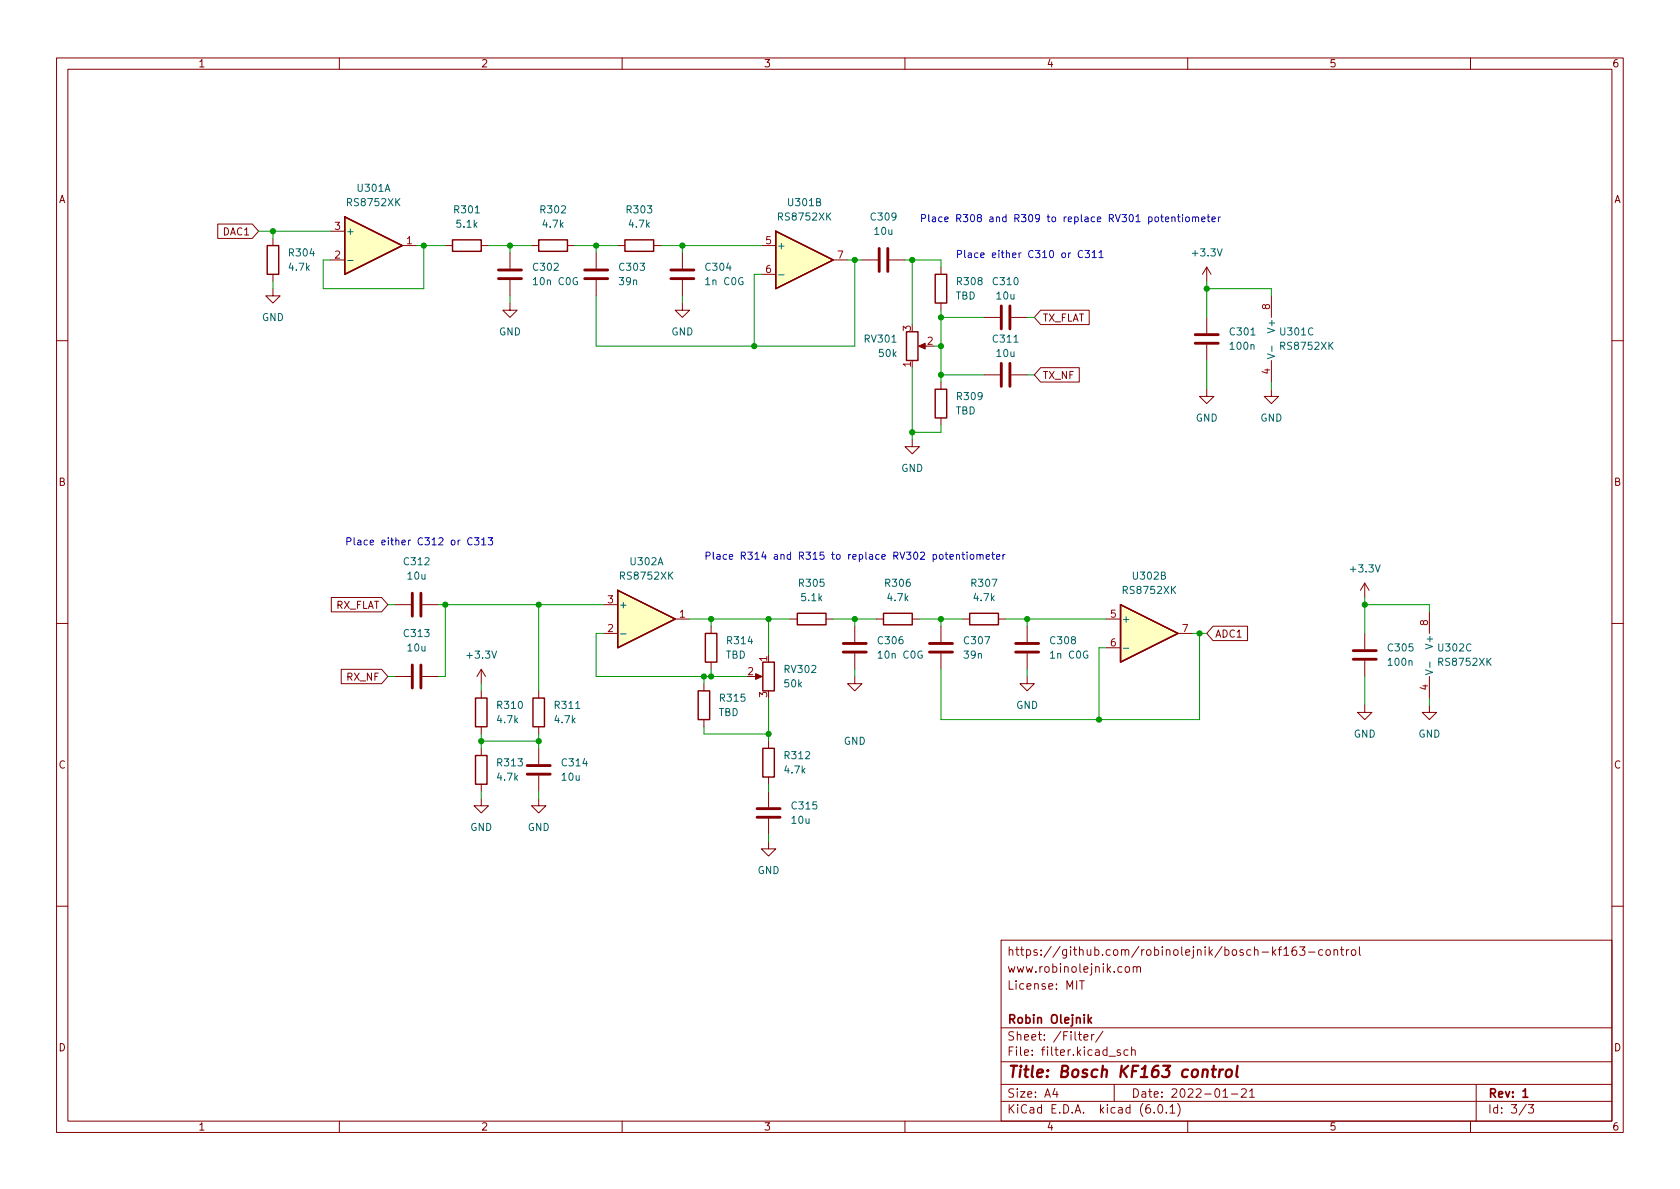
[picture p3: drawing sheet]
<svg xmlns="http://www.w3.org/2000/svg" width="297mm" height="210mm" viewBox="0 0 297 210" stroke-linecap="round" stroke-linejoin="round" font-family="sans-serif">
<g fill="none" stroke="#840000" stroke-width=".18">
<path d="M10 10.2h277v190.1h-277zM12 12.2h273v186.1h-273zM60 10.2v2M110 10.2v2M160 10.2v2M210 10.2v2M260 10.2v2M38.5 39.6h6.1l1.1 1.3-1.1 1.3h-6.1zM48.3 51v1.3h1.2l-1.2 1.3-1.3-1.3h1.3M48.3 42.2v1.2M48.3 48.5v1.3M58.4 46h2.6"/>
<path d="M58.4 40.9h2.6M71.1 43.4h2.6M78.7 43.4h1.3M85.1 43.4h1.3M90.2 53.6v1.3h1.2l-1.2 1.2-1.3-1.2h1.3M90.2 44.7v2.8M90.2 49.5v2.8M94 43.4h1.2M100.3 43.4h1.3M105.4 44.7v2.8M105.4 49.5v2.8M109.2 43.4h1.3"/>
<path d="M115.6 43.4h1.2M120.6 53.6v1.3h1.3l-1.3 1.2-1.2-1.2h1.2M120.6 44.7v2.8M120.6 49.5v2.8M134.6 43.4h2.6M134.6 48.5h2.6M147.3 46h2.6M152.4 46h2.8M157.2 46h2.8M166.4 47.2v1.3M166.4 53.6v1.3M174 56.1h2.8"/>
<path d="M178.8 56.1h2.8M184 54.9h8.6v2.5h-8.6l-1.1-1.3zM213.4 47.2l-.8 1.3M213.4 47.2v2.6M213.4 56.1v2.8M213.4 47.2l.7 1.3M224.8 52.3v3.8M10 60.2h2M161.3 77.7v1.3h1.3l-1.3 1.3-1.3-1.3h1.3M162.8 61.2h1M166.4 67.6v1.2M166.4 73.9v1.3"/>
<path d="M174 66.3h2.8M178.8 66.3h2.8M184 65h6.8v2.6h-6.8l-1.1-1.3zM213.4 68.8v1.3h1.2l-1.2 1.3-1.3-1.3h1.3M213.4 61v2.7M224.8 68.8v1.3h1.3l-1.3 1.3-1.3-1.3h1.3M224.8 63.7v3.9M285 60.2h2M10 110.2h2M58.6 105.7h8.9l1.1 1.2-1.1 1.3h-8.9zM60.3 118.4h7.2l1.1 1.2-1.1 1.3h-7.2zM69.8 119.6h2.8"/>
<path d="M69.8 106.9h2.8M74.7 119.6h2.8M74.7 106.9h2.8M85.1 118.4v2.5M85.1 118.4l-.8 1.2M85.1 118.4l.8 1.2M106.7 112h2.5M106.7 106.9h2.5M119.4 109.5h2.5M125.7 110.7v1.3M125.7 117.1v1.3M133.3 119.6h1.1"/>
<path d="M139.7 109.5h1.3M146 109.5h1.3M151.1 119.6v1.3h1.3l-1.3 1.3-1.2-1.3h1.2M151.1 110.7v2.8M151.1 115.6v2.8M154.9 109.5h1.3M161.3 109.5h1.3M166.4 110.7v2.8M166.4 115.6v2.8M170.2 109.5h1.2M176.5 109.5h1.3M181.6 119.6v1.3h1.3l-1.3 1.3-1.3-1.3h1.3"/>
<path d="M181.6 110.7v2.8M181.6 115.6v2.8M195.6 109.5h2.5M195.6 114.5h2.5M208.3 112h2.5M214.5 110.7h6.1v2.6h-6.1l-1.1-1.3zM241.3 103.1v2.6M241.3 112v2.8M241.3 116.8v2.8M241.3 103.1l-.8 1.3M241.3 103.1l.8 1.3M252.7 108.2v3.8"/>
<path d="M252.7 119.6v3.8M285 110.2h2M85.1 122.2v1.2M85.1 128.5v1.3M85.1 132.3v1.3M85.1 138.7v1.2M95.2 122.2v1.2M95.2 128.5v1.3M95.2 132.3v2.8M95.2 137.2v2.7M124.5 120.9v1.3M124.5 127.2v1.3"/>
<path d="M135.9 131.1v1.2M135.9 137.4v1.3M135.9 139.9v2.8M241.3 124.7v1.3h1.3l-1.3 1.2-1.3-1.2h1.3M252.7 124.7v1.3h1.3l-1.3 1.2-1.2-1.2h1.2M85.1 141.2v1.3h1.3l-1.3 1.3-1.3-1.3h1.3M95.2 141.2v1.3h1.3l-1.3 1.3-1.2-1.3h1.2M135.9 148.8v1.3h1.3l-1.3 1.3-1.3-1.3h1.3M135.9 144.8v2.8M10 160.2h2M177 166.3h108v32h-108zM190.9 173.4h.8"/>
<path d="M191.3 173.4v1.5M199.1 171l.3-.1 .3 .3v.4l-.3 .3h-.3l-.2-.3v-.4zM200.4 171.1l.2-.2 .3 .1 .1 .9M200.4 170.9v1M201 171.1l.2-.2 .4 .1v.9M225.1 168.4l.5 .5M225.6 167.9l-.6 .6M226 167.9h.6M226.6 167.4l-.4 .2v1.3M227 167.9l.4-.5v1.5M227 168.9h.9M229.1 167.4a.59 .59 0 0 0-.7 .7v.5l.2 .3h.4l.2-.1 .1-.5-.2-.2-.4-.1-.3 .3"/>
<path d="M229.8 167.4h.9l-.5 .6 .4 .1v.7l-.2 .1h-.4l-.2-.1M231.4 168.4h1.1M233.9 168l-.5-.1-.3 .3v.4l.2 .3h.6M234.6 168l.3-.1 .3 .3v.4l-.3 .3h-.3l-.2-.3v-.4zM235.9 168.1l.2-.2 .3 .1 .1 .9M235.9 167.9v1M237 167.9h.6M237.2 167.4v1.3l.4 .2M238.1 167.9v1M238.5 167.9l-.3 .1-.1 .2M239.1 168l.3-.1 .3 .3v.4l-.3 .3h-.3l-.2-.3v-.4zM240.4 167.4v1.3l.2 .2"/>
<path d="M285 160.2h2M60 198.3v2M110 198.3v2M160 198.3v2M177 194.8h108M177 191.8h108M177 187.8h108M177 181.8h108M186.5 192.5l-.4 1h1M186.9 193v1M190.6 182.9h.6M190.9 182.4v1.3l.3 .2"/>
<path d="M191.6 183.4l.8-.1-.1-.3-.4-.1-.3 .2 .1 .8h.6M193 182.9v1M193.4 182.9l-.3 .1-.1 .2M195 182.4l-1.3 1.9M196.1 186.8h1.1M197 191.8v3M198.1 185.7l-.4-.1-.2 .2 .1 .3 .5 .1v.4h-.6M199.4 185.7l-.4-.1-.3 .3v.4l.2 .3h.5M200.1 185.8l.2-.2 .3 .1 .1 .9M200.1 185.1v1.5M204.1 196.7v.1M204.9 195.4l.2-.1a.81 .81 0 0 1 .6 .7 .81 .81 0 0 1-.3 .8h-.2a.81 .81 0 0 1-.6-.6 .81 .81 0 0 1 .3-.8z"/>
<path d="M206.2 196.7v.1M206.9 195.8l.4-.5v1.5M206.9 196.8h.8M208.2 195.1a1.72 1.72 0 0 1 0 2.3M210 198.3v2M216.2 193l.4-.5v1.5M216.2 194h.9M217.7 193.5h1.2M219.5 192.7l.6-.2 .2 .2 .1 .3-1 1h1M220.9 193l.5-.5v1.5M220.9 194h.9M260 198.3v2"/>
<path d="M261 191.8v6.5M269.9 195.3l-1.3 1.9M270.2 195.3h1l-.6 .6 .5 .1v.7l-.2 .1h-.5l-.2-.1"/>
</g>
<path d="M192.4 179.4v1.5M193 179.9l-.6 .6M192.6 180.4l.4 .5M269.3 193l.4-.5v1.5M269.3 194h.8" fill="none" stroke="#840000" stroke-width=".3"/>
<path d="M214.3 189.1h.7M214.6 188.5l-.2 1.7 .1 .2 .3 .1M215.7 189.1l-.2 1.4M216.3 189.1l-.4 .1-.3 .3M216.9 189.3a.52 .52 0 0 1 .5-.2 .52 .52 0 0 1 .4 .4v.6a.55 .55 0 0 1-.6 .4 .55 .55 0 0 1-.5-.4zM218.8 188.5l-.2 1.7 .2 .3" fill="none" stroke="#840000" stroke-width=".4"/>
<g fill="none" stroke="#840000" stroke-width=".25">
<path d="M61 38.3l10.1 5.1-10.1 5.1zM47.2 43.4h2.1v5.1h-2.1zM80 42.4h5.1v2h-5.1zM95.2 42.4h5.1v2h-5.1zM110.5 42.4h5.1v2h-5.1zM137.2 40.9l10.1 5.1-10.1 5zM160.3 58.7h2v5h-2zM165.4 48.5h2v5.1h-2zM165.4 68.8h2v5.1h-2zM109.2 104.4l10.2 5.1-10.2 5zM124.7 112h2v5.1h-2zM134.9 117.1h2v5.1h-2z"/>
<path d="M141 108.5h5v2h-5zM156.2 108.5h5.1v2h-5.1zM171.4 108.5h5.1v2h-5.1zM198.1 106.9l10.2 5.1-10.2 5.1zM84.1 133.6h2v5.1h-2zM84.1 123.4h2v5.1h-2zM94.2 123.4h2.1v5.1h-2.1zM123.4 122.2h2.1v5h-2.1zM134.9 132.3h2v5.1h-2z"/>
</g>
<g fill="none" stroke="#840000" stroke-width=".51">
<path d="M88.1 49.3h4.1M88.1 47.7h4.1M103.4 49.3h4M103.4 47.7h4M118.6 49.3h4.1M118.6 47.7h4.1M155.4 43.9v4.1M157 43.9v4.1M177 54.1v4.1M178.6 54.1v4.1M211.3 59.2h4.1M177 64.3v4"/>
<path d="M178.6 64.3v4M211.3 60.7h4.1M72.9 104.9v4.1M72.9 117.6v4.1M74.4 104.9v4.1M74.4 117.6v4.1M149.1 115.3h4.1M149.1 113.8h4.1M164.3 115.3h4.1M164.3 113.8h4.1M179.6 115.3h4M179.6 113.8h4"/>
<path d="M239.3 116.6h4M239.3 115.1h4M93.2 136.9h4.1M93.2 135.4h4.1M133.9 144.5h4M133.9 143h4"/>
</g>
<g fill="#840000" stroke="#840000" stroke-width=".18">
<path d="M133.6 119.1l1.1 .5-1.1 .5z"/>
<path d="M162.4 61.2l1.2-.5v1z"/>
</g>
<g fill="#ffffc2" stroke="#ffffc2" stroke-width=".18">
<path d="M137.2 40.9l10.1 5.1-10.1 5z"/>
<path d="M109.2 104.4l10.2 5.1-10.2 5z"/>
<path d="M61 38.3l10.1 5.1-10.1 5.1z"/>
<path d="M198.1 106.9l10.2 5.1-10.2 5.1z"/>
</g>
<path d="M61.5 46.1h.9M137.7 48.6h.9M224.1 62.6l1.3 .4-1.3 .4M224.9 61.2v1M109.7 112.1h1M198.6 114.6h1M252 118.5l1.3 .4-1.3 .4M252.8 117.1v.9" fill="none" stroke="#006464" stroke-width=".18"/>
<g fill="none" stroke="#0000c2" stroke-width=".18">
<path d="M206.1 38.8l.6-.1-.1-.3h-.4l-.1 .1v.6h.5M207.2 38.5l.2-.1h.3l.1 .8M207.2 38.4v.8M208.2 38.4h.5M208.4 37.9v1.1l.3 .2M209.1 37.9v.2M209.1 38.4v.8M209.7 38.4h.3l.3 .2v.4l-.3 .2-.3-.1-.1-.1zM210.8 38.5l.2-.1h.3l.1 .8M210.8 38.4v.8M211.4 38.5l.2-.1h.3v.8M212.5 38.8l.6-.1-.1-.3h-.3l-.2 .1v.6h.5"/>
<path d="M213.4 38.4h.5M213.6 37.9v1.1l.3 .2M214.3 38.8l.6-.1-.1-.3h-.3l-.2 .1v.6h.5M215.4 38.4v.8M215.8 38.4l-.4 .2M191.4 44.4a.6 .6 0 0 0-.8 .4 .6 .6 0 0 0 .6 .8l.2-.2M191.8 44.3h.8l-.4 .5 .4 .1v.5l-.2 .2-.6-.2M193.1 44.7l.4-.4v1.3M193.1 45.6h.7M194.3 44.7l.4-.4v1.3M194.3 45.6h.8M83.5 95.2a.6 .6 0 0 0-.9 .4 .6 .6 0 0 0 .6 .8l.3-.2"/>
<path d="M83.9 95.1h.8l-.4 .5 .3 .1v.5l-.2 .2-.5-.2M85.2 95.5l.3-.4v1.3M85.2 96.4h.7M86.3 95.1h.8l-.4 .5 .3 .1v.5l-.1 .2-.6-.2M168 98.5l.6-.1-.1-.3h-.4l-.1 .1v.6h.5M169.1 98.2l.2-.1h.3l.1 .8M169.1 98.1v.8M170.1 98.1h.5M170.3 97.6v1.1l.3 .2M171 97.6v.1M171 98.1v.8M171.6 98.1h.3l.3 .2v.4l-.3 .2-.3-.1-.1-.1z"/>
<path d="M172.7 98.2l.2-.1h.3l.1 .8M172.7 98.1v.8M173.3 98.2l.2-.1h.3v.8M174.4 98.5l.6-.1-.1-.3h-.3l-.2 .1v.6h.5M175.3 98.1h.5M175.5 97.6v1.1l.3 .2M176.2 98.5l.6-.1-.1-.3h-.3l-.2 .1v.6h.5M177.3 98.1v.8M177.7 98.1l-.4 .2"/>
</g>
<g fill="none" stroke="#009600" stroke-width=".18">
<path d="M45.7 40.9h12.7M48.3 40.9v1.3M48.3 49.8v1.2M73.7 43.4h5M74.9 43.4v7.6h-17.8v-5h1.3M86.4 43.4h7.6M90.2 43.4v1.3M90.2 52.3v1.3M101.6 43.4h7.6M105.4 43.4v1.3M116.8 43.4h17.8M120.6 43.4v1.3"/>
<path d="M120.6 52.3v1.3M134.6 48.5h-1.3v12.7M149.9 46h2.5M151.1 46v15.2h-45.7v-8.9M160 46h6.4v1.2M161.3 46v11.4M166.4 54.9v12.7M166.4 56.1h7.6M181.6 56.1h1.3M213.4 49.8v6.3M213.4 51h11.4v1.3M161.3 65v12.7"/>
<path d="M165.1 61.2h1.3M166.4 75.2v1.2h-5.1M166.4 66.3h7.6M181.6 66.3h1.3M213.4 63.7v5.1M224.8 67.6v1.2M68.6 106.9h1.2M68.6 119.6h1.2M77.5 106.9h29.2M78.7 106.9v12.7h-1.2M95.2 106.9v15.3M106.7 112h-1.3v7.6h26.7"/>
<path d="M121.9 109.5h17.8M124.5 119.6v1.3M125.7 109.5v1.2M125.7 118.4v1.2M135.9 109.5v6.3M147.3 109.5h7.6M151.1 109.5v1.2M151.1 118.4v1.2M162.6 109.5h7.6M166.4 109.5v1.2M177.8 109.5h17.8M181.6 109.5v1.2"/>
<path d="M181.6 118.4v1.2M195.6 114.5h-1.3v12.7M210.8 112h2.6M212.1 112v15.2h-45.7v-8.8M241.3 106.9h11.4v1.3M241.3 105.7v6.3M241.3 119.6v5.1M85.1 120.9v1.3M85.1 129.8v2.5M85.1 139.9v1.3M85.1 131.1h10.1M95.2 129.8v2.5"/>
<path d="M95.2 139.9v1.3M124.5 128.5v1.3h11.4M135.9 123.4v7.7M135.9 138.7v1.2M252.7 123.4v1.3M135.9 147.6v1.2"/>
</g>
<g fill="#009600" stroke="#009600" stroke-width=".18">
<circle cx="95.2" cy="131.1" r=".46"/>
<circle cx="85.1" cy="131.1" r=".46"/>
<circle cx="95.2" cy="106.9" r=".46"/>
<circle cx="124.5" cy="119.6" r=".46"/>
<circle cx="125.7" cy="119.6" r=".46"/>
<circle cx="125.7" cy="109.5" r=".46"/>
<circle cx="166.4" cy="109.5" r=".46"/>
<circle cx="135.9" cy="129.8" r=".46"/>
<circle cx="105.4" cy="43.4" r=".46"/>
<circle cx="151.1" cy="46" r=".46"/>
<circle cx="120.6" cy="43.4" r=".46"/>
<circle cx="90.2" cy="43.4" r=".46"/>
<circle cx="181.6" cy="109.5" r=".46"/>
<circle cx="135.9" cy="109.5" r=".46"/>
<circle cx="213.4" cy="51" r=".46"/>
<circle cx="78.7" cy="106.9" r=".46"/>
<circle cx="74.9" cy="43.4" r=".46"/>
<circle cx="48.3" cy="40.9" r=".46"/>
<circle cx="133.3" cy="61.2" r=".46"/>
<circle cx="151.1" cy="109.5" r=".46"/>
<circle cx="166.4" cy="56.1" r=".46"/>
<circle cx="166.4" cy="61.2" r=".46"/>
<circle cx="161.3" cy="46" r=".46"/>
<circle cx="161.3" cy="76.4" r=".46"/>
<circle cx="166.4" cy="66.3" r=".46"/>
<circle cx="194.3" cy="127.2" r=".46"/>
<circle cx="241.3" cy="106.9" r=".46"/>
<circle cx="212.1" cy="112" r=".46"/>
</g>
<text font-size="2.8" fill="#840000" x="178" y="190.6">Title: Bosch KF163 control</text>
<g font-size="2.1" fill="#840000">
<text x="178" y="172">www.robinolejnik.com</text>
<text x="178" y="169">https://github.com/robinolejnik/bosch-kf163-control</text>
<text x="178" y="175">License: MIT</text>
<text x="178" y="184">Sheet: /Filter/</text>
<text x="178" y="181">Robin Olejnik</text>
<text x="178" y="186.7">File: filter.kicad_sch</text>
<text x="178" y="196.9">KiCad E.D.A. kicad (6.0.1)</text>
<text x="178" y="194.1">Size: A4</text>
<text x="200" y="194.1">Date: 2022-01-21</text>
<text x="263" y="194.1">Rev: 1</text>
<text x="263" y="196.9">Id: 3/3</text>
</g>
<g font-size="1.8" fill="#840000">
<text x="35" y="11.9">1</text>
<text x="85" y="11.9">2</text>
<text x="135" y="11.9">3</text>
<text x="185" y="11.9">4</text>
<text x="235" y="11.9">5</text>
<text x="285" y="11.9">6</text>
<text x="10.3" y="35.9">A</text>
<text x="285.3" y="35.9">A</text>
<text x="39.5" y="41.6">DAC1</text>
<text x="184.3" y="56.9">TX_FLAT</text>
<text x="184.3" y="67">TX_NF</text>
<text x="10.3" y="85.9">B</text>
<text x="285.3" y="85.9">B</text>
<text x="59.2" y="107.7">RX_FLAT</text>
<text x="214.8" y="112.7">ADC1</text>
<text x="61.4" y="120.4">RX_NF</text>
<text x="10.3" y="135.9">C</text>
<text x="285.3" y="135.9">C</text>
<text x="10.3" y="185.9">D</text>
<text x="285.3" y="185.9">D</text>
<text x="35" y="199.9">1</text>
<text x="85" y="199.9">2</text>
<text x="135" y="199.9">3</text>
<text x="185" y="199.9">4</text>
<text x="235" y="199.9">5</text>
<text x="285" y="199.9">6</text>
</g>
<g font-size="1.8" fill="#006464">
<text x="63.3" y="33.9">U301A</text>
<text x="61.1" y="41.5">+</text>
<text x="61.6" y="36.4">RS8752XK</text>
<text x="80.4" y="37.7">R301</text>
<text x="80.8" y="40.3">5.1k</text>
<text x="95.7" y="37.7">R302</text>
<text x="96.1" y="40.3">4.7k</text>
<text x="110.9" y="37.7">R303</text>
<text x="111.3" y="40.3">4.7k</text>
<text x="137.8" y="39">RS8752XK</text>
<text x="139.5" y="36.4">U301B</text>
<text x="154.1" y="39">C309</text>
<text x="154.7" y="41.5">10u</text>
<text x="51.2" y="47.9">4.7k</text>
<text x="51.2" y="45.3">R304</text>
<text x="94.4" y="47.9">C302</text>
<text x="109.6" y="47.9">C303</text>
<text x="124.9" y="47.9">C304</text>
<text x="137.3" y="44.1">+</text>
<text x="211" y="45.3">+3.3V</text>
<text x="94.6" y="50.4">10n C0G</text>
<text x="109.6" y="50.4">39n</text>
<text x="125" y="50.4">1n C0G</text>
<text x="168.9" y="53">TBD</text>
<text x="169.3" y="50.4">R308</text>
<text x="175.7" y="50.4">C310</text>
<text x="176.3" y="53">10u</text>
<text x="46.3" y="56.8">GND</text>
<text x="88.2" y="59.3">GND</text>
<text x="118.7" y="59.3">GND</text>
<text x="217.6" y="59.3">C301</text>
<text x="225.4" y="58.5" transform="rotate(-90 225.4 58.5)">V+</text>
<text x="226.5" y="59.3">U301C</text>
<text x="153" y="60.6">RV301</text>
<text x="155.5" y="63.1">50k</text>
<text x="175.7" y="60.6">C311</text>
<text x="176.3" y="63.1">10u</text>
<text x="217.6" y="61.8">100n</text>
<text x="226.6" y="61.8">RS8752XK</text>
<text x="169.3" y="70.7">R309</text>
<text x="168.9" y="73.3">TBD</text>
<text x="211.4" y="74.5">GND</text>
<text x="222.8" y="74.5">GND</text>
<text x="159.3" y="83.4">GND</text>
<text x="71.5" y="99.9">C312</text>
<text x="111.5" y="99.9">U302A</text>
<text x="239" y="101.2">+3.3V</text>
<text x="72.1" y="102.5">10u</text>
<text x="109.3" y="107.6">+</text>
<text x="109.9" y="102.5">RS8752XK</text>
<text x="141.4" y="103.8">R305</text>
<text x="141.8" y="106.3">5.1k</text>
<text x="156.6" y="103.8">R306</text>
<text x="157" y="106.3">4.7k</text>
<text x="171.9" y="103.8">R307</text>
<text x="172.3" y="106.3">4.7k</text>
<text x="198.8" y="105">RS8752XK</text>
<text x="200.4" y="102.5">U302B</text>
<text x="71.5" y="112.6">C313</text>
<text x="128.7" y="113.9">R314</text>
<text x="155.4" y="113.9">C306</text>
<text x="170.6" y="113.9">C307</text>
<text x="185.8" y="113.9">C308</text>
<text x="198.2" y="110.1">+</text>
<text x="72.1" y="115.2">10u</text>
<text x="82.8" y="116.5">+3.3V</text>
<text x="128.3" y="116.5">TBD</text>
<text x="138.8" y="119">RV302</text>
<text x="155.6" y="116.5">10n C0G</text>
<text x="170.5" y="116.5">39n</text>
<text x="185.9" y="116.5">1n C0G</text>
<text x="245.5" y="115.2">C305</text>
<text x="245.6" y="117.7">100n</text>
<text x="253.4" y="114.3" transform="rotate(-90 253.4 114.3)">V+</text>
<text x="254.4" y="115.2">U302C</text>
<text x="254.6" y="117.7">RS8752XK</text>
<text x="88" y="125.3">R310</text>
<text x="98.2" y="125.3">R311</text>
<text x="127.4" y="124.1">R315</text>
<text x="138.8" y="121.5">50k</text>
<text x="179.6" y="125.3">GND</text>
<text x="88" y="127.9">4.7k</text>
<text x="98.2" y="127.9">4.7k</text>
<text x="127" y="126.6">TBD</text>
<text x="149.2" y="131.7">GND</text>
<text x="239.3" y="130.4">GND</text>
<text x="250.8" y="130.4">GND</text>
<text x="88" y="135.5">R313</text>
<text x="99.5" y="135.5">C314</text>
<text x="138.8" y="136.8">4.7k</text>
<text x="138.8" y="134.2">R312</text>
<text x="88" y="138">4.7k</text>
<text x="99.4" y="138">10u</text>
<text x="140.1" y="143.1">C315</text>
<text x="83.1" y="146.9">GND</text>
<text x="93.3" y="146.9">GND</text>
<text x="140" y="145.7">10u</text>
<text x="133.9" y="154.6">GND</text>
</g>
<g font-size="1.8" fill="#a90000">
<text x="59.2" y="40.6">3</text>
<text x="59.2" y="45.7">2</text>
<text x="71.9" y="43.2">1</text>
<text x="135.4" y="43.2">5</text>
<text x="148.1" y="45.7">7</text>
<text x="135.4" y="48.3">6</text>
<text x="161" y="58.5" transform="rotate(-90 161 58.5)">3</text>
<text x="224.5" y="54.7" transform="rotate(-90 224.5 54.7)">8</text>
<text x="161" y="64.9" transform="rotate(-90 161 64.9)">1</text>
<text x="164" y="61">2</text>
<text x="224.5" y="66.1" transform="rotate(-90 224.5 66.1)">4</text>
<text x="107.5" y="106.7">3</text>
<text x="107.5" y="111.8">2</text>
<text x="120.2" y="109.2">1</text>
<text x="196.4" y="109.2">5</text>
<text x="209.1" y="111.8">7</text>
<text x="252.5" y="110.6" transform="rotate(-90 252.5 110.6)">8</text>
<text x="132.2" y="119.4">2</text>
<text x="135.6" y="116.9" transform="rotate(-90 135.6 116.9)">1</text>
<text x="196.4" y="114.3">6</text>
<text x="135.6" y="123.3" transform="rotate(-90 135.6 123.3)">3</text>
<text x="252.5" y="122" transform="rotate(-90 252.5 122)">4</text>
</g>
<g font-size="1.8" fill="#0000c2">
<text x="162.6" y="39.3">Place R308 and R309 to replace RV301 potentiometer</text>
<text x="168.9" y="45.6">Place either C310 or C311</text>
<text x="61" y="96.4">Place either C312 or C313</text>
<text x="124.5" y="99">Place R314 and R315 to replace RV302 potentiometer</text>
</g>
</svg>
